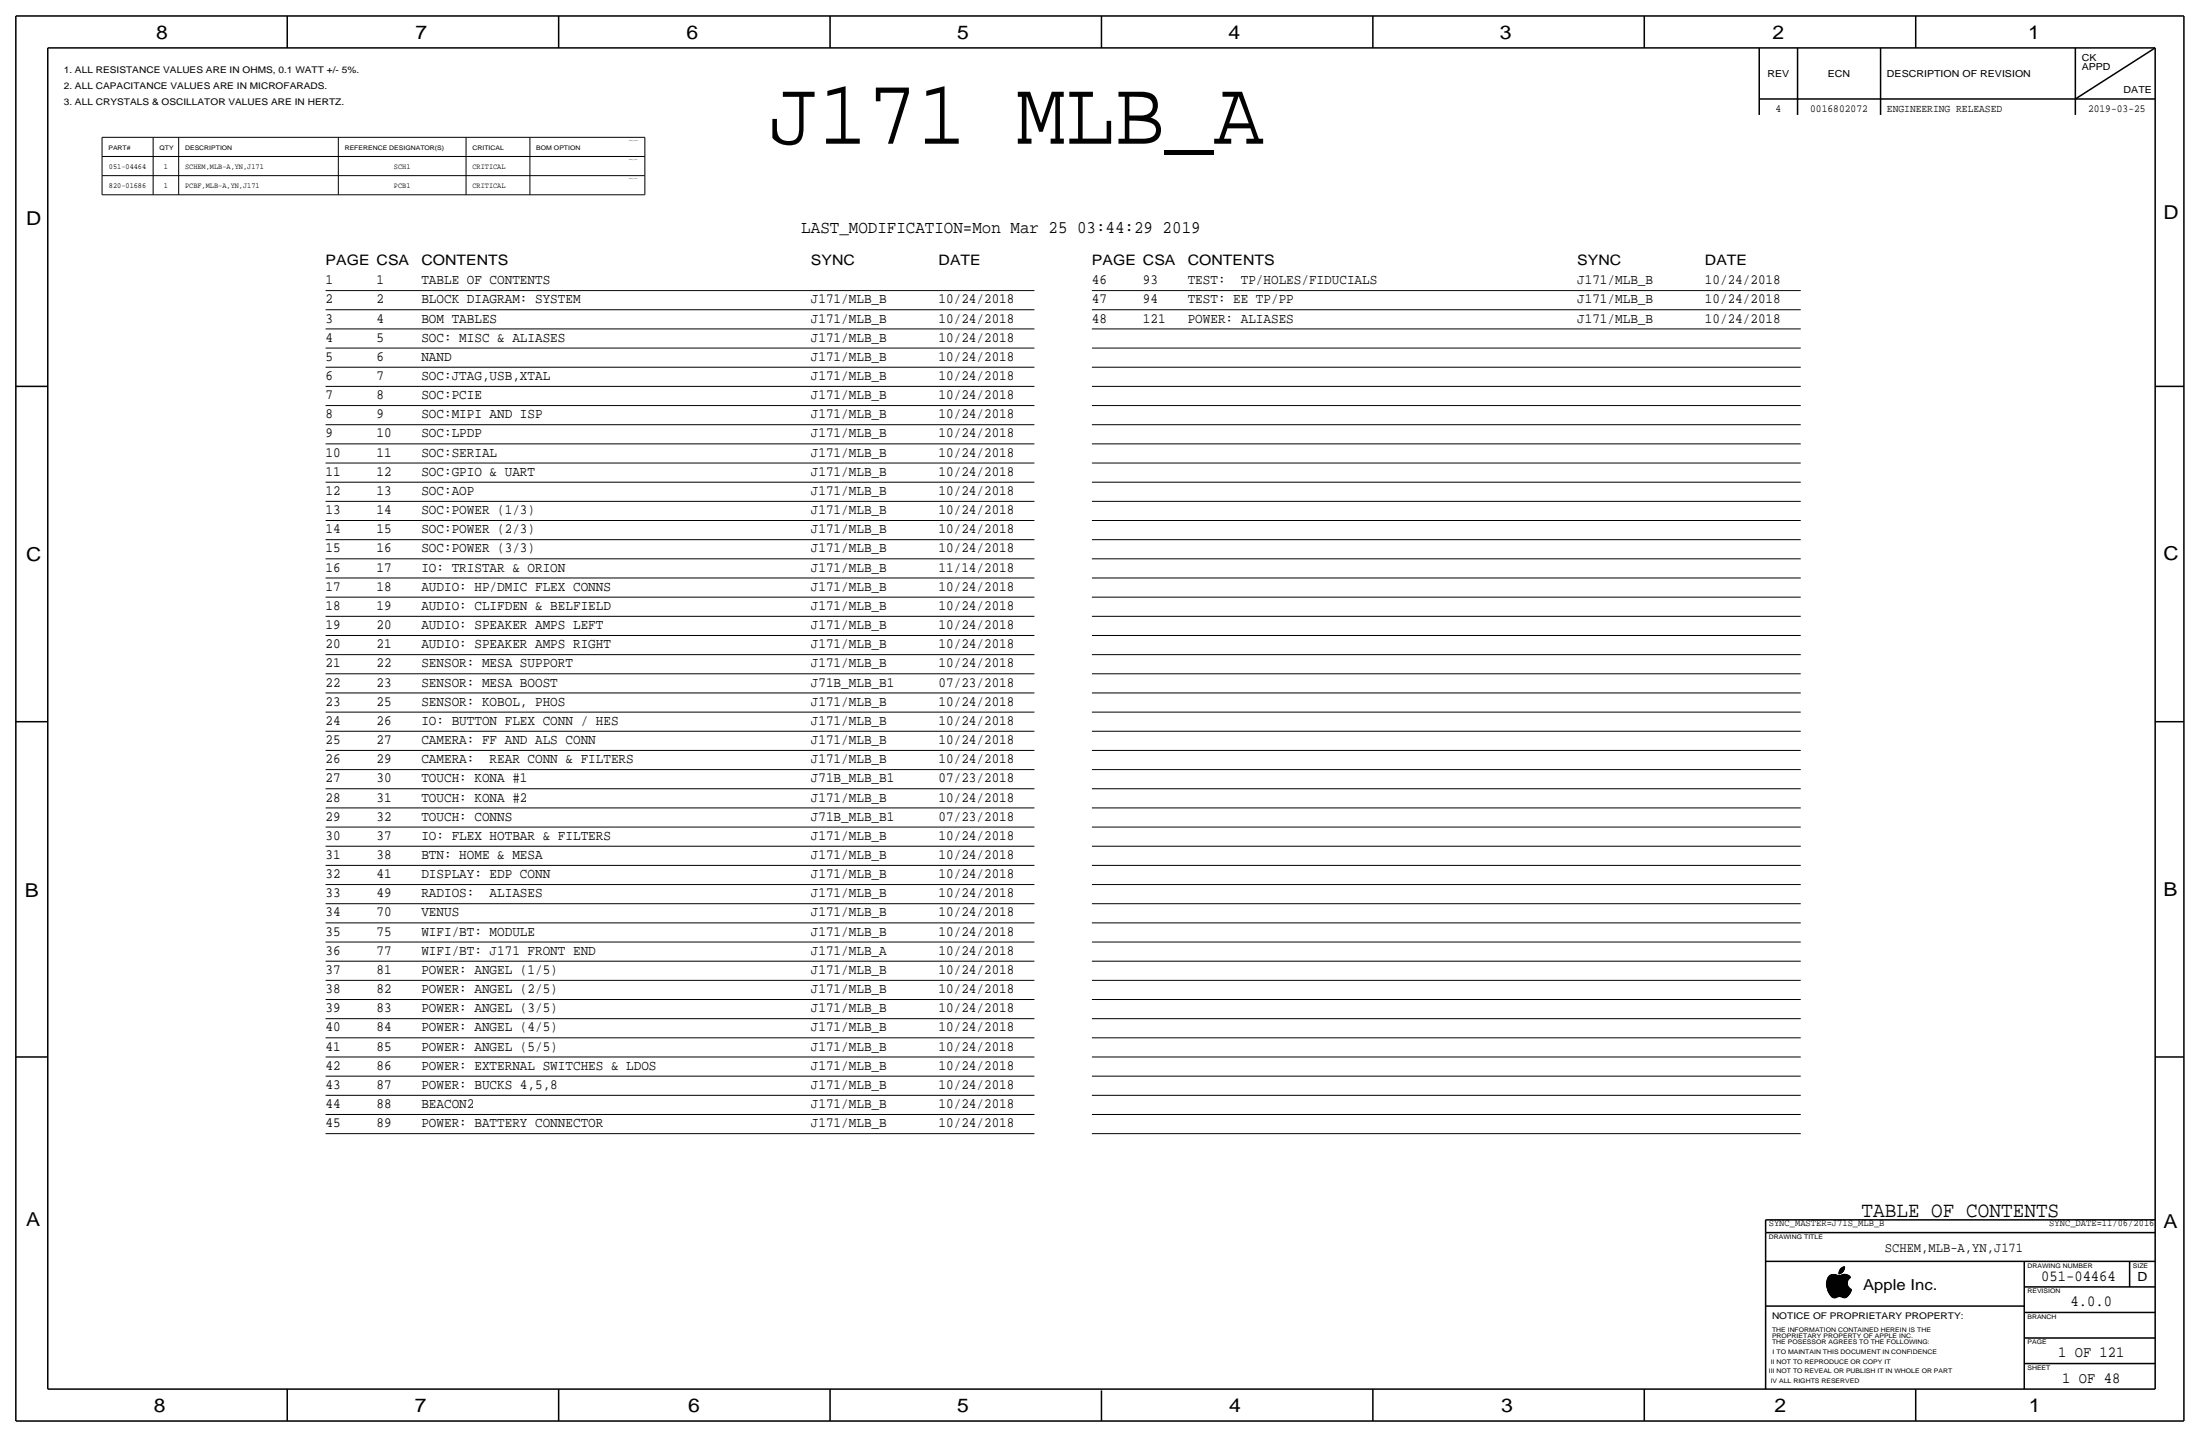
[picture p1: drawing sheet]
<svg xmlns="http://www.w3.org/2000/svg" width="875mm" height="572mm" viewBox="0 0 875 572" stroke-linecap="round" stroke-linejoin="round" font-family="sans-serif">
<g fill="none" stroke="#000" stroke-width=".6">
<path d="M6.3 6.4h862.3zM6.3 6.4v558.7zM19 19.1h838.2zM19 19.1v533.4zM114.2 6.4v12.7zM222.2 6.4v12.7zM330.1 6.4v12.7zM438.1 6.4v12.7zM546 6.4v12.7zM654 6.4v12.7zM699.7 19.1v26.6zM715 19.1v26.6z"/>
<path d="M748 19.1v26.6zM761.9 6.4v12.7zM825.4 19.1v26.6zM857.2 19.1v533.4zM868.6 6.4v558.7zM699.7 39.4h157.5zM825.4 39.4l31.8-20.3zM6.3 153.7h12.7zM857.2 153.7h11.4zM6.3 287h12.7zM857.2 287h11.4zM6.3 420.4h12.7z"/>
<path d="M857.2 420.4h11.4zM702.3 485.1v5.1zM702.3 485.1h154.9zM702.3 490.2h154.9zM702.3 490.2v62.3zM702.3 501.6h154.9zM702.3 519.4h102.8zM805.1 511.8h52.1zM805.1 501.6v50.9zM847 501.6v10.2zM805.1 532.1h52.1zM805.1 522h52.1z"/>
<path d="M19 552.5h838.2zM114.2 552.5v12.6zM222.2 552.5v12.6zM330.1 552.5v12.6zM438.1 553v12.1zM546 552.5v12.6zM654 552.5v12.6zM761.9 552.5v12.6zM805.1 542.3h52.1zM6.3 565.1h862.3z"/>
</g>
<g fill="none" stroke="#000" stroke-width=".4">
<path d="M40.6 54.6v7.6zM40.6 54.6h215.9zM60.9 54.6v7.6zM71.1 54.6v7.6zM134.6 54.6v7.6zM185.4 54.6v7.6zM210.8 54.6v7.6zM256.5 54.6v7.6zM40.6 69.9v7.6zM40.6 77.5h215.9zM40.6 62.2v7.7zM40.6 69.9h215.9z"/>
<path d="M40.6 62.2h215.9zM60.9 69.9v7.6zM60.9 62.2v7.7zM71.1 69.9v7.6zM71.1 62.2v7.7zM134.6 69.9v7.6zM134.6 62.2v7.7zM185.4 69.9v7.6zM185.4 62.2v7.7zM210.8 69.9v7.6zM210.8 62.2v7.7zM256.5 69.9v7.6z"/>
<path d="M256.5 62.2v7.7zM129.5 115.6h281.9zM434.3 115.6h281.9zM129.5 138.4h281.9zM129.5 130.8h281.9zM129.5 123.2h281.9zM434.3 138.4h281.9zM434.3 130.8h281.9zM434.3 123.2h281.9zM129.5 153.7h281.9zM129.5 146.1h281.9zM434.3 153.7h281.9z"/>
<path d="M434.3 146.1h281.9zM129.5 176.5h281.9zM129.5 168.9h281.9zM129.5 161.3h281.9zM434.3 176.5h281.9zM434.3 168.9h281.9zM434.3 161.3h281.9zM129.5 199.4h281.9zM129.5 191.8h281.9zM129.5 184.2h281.9zM434.3 199.4h281.9zM434.3 191.8h281.9z"/>
<path d="M434.3 184.2h281.9zM129.5 214.6h281.9zM129.5 207h281.9zM434.3 214.6h281.9zM434.3 207h281.9zM129.5 237.5h281.9zM129.5 229.9h281.9zM129.5 222.3h281.9zM434.3 237.5h281.9zM434.3 229.9h281.9zM434.3 222.3h281.9zM129.5 252.7h281.9z"/>
<path d="M129.5 245.1h281.9zM434.3 252.7h281.9zM434.3 245.1h281.9zM129.5 275.6h281.9zM129.5 268h281.9zM129.5 260.4h281.9zM434.3 275.6h281.9zM434.3 268h281.9zM434.3 260.4h281.9zM129.5 298.5h281.9zM129.5 290.8h281.9zM129.5 283.2h281.9z"/>
<path d="M434.3 298.5h281.9zM434.3 290.8h281.9zM434.3 283.2h281.9zM129.5 313.7h281.9zM129.5 306.1h281.9zM434.3 313.7h281.9zM434.3 306.1h281.9zM129.5 336.6h281.9zM129.5 328.9h281.9zM129.5 321.3h281.9zM434.3 336.6h281.9zM434.3 328.9h281.9z"/>
<path d="M434.3 321.3h281.9zM129.5 359.4h281.9zM129.5 351.8h281.9zM129.5 344.2h281.9zM434.3 359.4h281.9zM434.3 351.8h281.9zM434.3 344.2h281.9zM129.5 374.6h281.9zM129.5 367h281.9zM434.3 374.6h281.9zM434.3 367h281.9zM129.5 397.5h281.9z"/>
<path d="M129.5 389.9h281.9zM129.5 382.3h281.9zM434.3 397.5h281.9zM434.3 389.9h281.9zM434.3 382.3h281.9zM129.5 412.8h281.9zM129.5 405.1h281.9zM434.3 412.8h281.9zM434.3 405.1h281.9zM129.5 435.6h281.9zM129.5 428h281.9zM129.5 420.4h281.9z"/>
<path d="M434.3 435.6h281.9zM434.3 428h281.9zM434.3 420.4h281.9zM129.5 450.9h281.9zM129.5 443.2h281.9zM434.3 450.9h281.9zM434.3 443.2h281.9zM726.5 510.1h8.3zM726.5 510.4h8.2zM726.5 510.9h8.3zM726.5 511.4h8.5zM726.5 510.6h8.3z"/>
<path d="M726.5 510.8h8.3zM726.5 510.5h8.2zM726.5 510.3h8.2zM726.5 510.2h8.2zM726.5 511.3h8.4zM726.5 511.2h8.4zM726.5 511.1h8.3zM726.5 511h8.3zM726.5 510.7h8.3zM726.5 509.7h8.3zM726.5 509.9h8.3zM726.5 511.6h8.5z"/>
<path d="M726.5 511.5h8.5zM726.5 511.7h8.6zM726.5 510h8.3zM726.5 509.8h8.3zM726.5 511.8h8.7zM726.6 509.5h8.3zM726.6 509.6h8.3zM726.6 512h8.7zM726.6 512.1h8.8zM726.6 511.9h8.6zM726.6 509.2h8.4zM726.6 509.3h8.4z"/>
<path d="M726.6 512.2h8.9zM726.6 509.4h8.3zM726.7 509.1h8.3zM726.7 512.4h9zM726.7 512.3h8.9zM726.7 508.9h8.5zM726.7 512.5h9.1zM726.7 509h8.4zM726.7 512.6h9.3zM726.8 508.8h8.5zM726.8 512.8h9.6zM726.8 512.7h9.4z"/>
<path d="M726.8 508.6h8.6zM726.8 508.7h8.5zM726.8 512.9h9.6zM726.9 513.1h9.4zM726.9 513h9.5zM726.9 513.2h9.4zM726.9 508.5h8.6zM727 513.3h9.3zM727 508.4h8.6zM727 508.3h8.7zM727 513.4h9.2zM727 508.2h8.8z"/>
<path d="M727.1 513.5h9.1zM727.1 508.1h8.9zM727.2 513.6h9zM727.2 507.9h8.8zM727.2 513.7h8.9zM727.3 513.8h8.8zM727.3 507.8h8.6zM727.3 513.9h8.7zM727.3 514h8.7zM727.3 507.7h8.5zM727.4 514.1h8.5zM727.4 507.6h8.4z"/>
<path d="M727.5 514.2h8.4zM727.5 514.4h8.3zM727.5 507.5h8.2zM727.6 514.5h8.1zM727.6 507.4h7.9zM727.7 514.6h8zM727.7 514.7h7.9zM727.7 507.3h7.7zM727.8 514.8h7.7zM727.9 514.9h7.6zM727.9 507.2h3.1zM727.9 515h7.5z"/>
<path d="M728 515.1h7.3zM728 507.1h2.6zM728.1 515.2h7.1zM728.2 515.3h6.9zM728.2 507a5.2 5.2 0 0 0-.8 7.2 2.3 2.3 0 0 0 2.2 2l1-.3M728.3 515.4h6.7zM728.3 507h2.1zM728.4 515.5h6.5zM728.5 515.6h6.3zM728.6 515.7h2.5zM728.6 506.9h1.4zM728.7 515.8h2.1z"/>
<path d="M728.8 515.9h1.9zM728.9 516h1.6zM729.2 516.1h1zM731.4 506.6h.4zM731.4 506.4h.8zM731.4 506.5h.6zM731.4 506.3h1zM731.4 506.2h1.1zM731.4 506.1h1.3zM731.4 506h1.4zM731.5 505.9h1.4zM731.5 505.8h1.5z"/>
<path d="M731.5 505.7h1.6zM731.5 505.6h1.7zM731.6 505.5h1.6zM731.6 505.4h1.7zM731.7 505.3h1.6zM731.7 505.2h1.7zM731.8 505.1h1.7zM731.8 505h1.7zM731.9 504.9h1.6zM732 504.7h1.6zM732.1 504.6h1.5zM732.1 507.2h3.1z"/>
<path d="M732.2 515.7h2.5zM732.2 504.5h1.4zM732.3 504.4h1.4zM732.4 507.1h2.6zM732.4 504.3h1.3zM732.5 515.8h2.1zM732.5 504.2h1.2zM732.6 507a2.99 2.99 0 0 1 3.5 1.1 2.71 2.71 0 0 0-1.3 2.5 2.71 2.71 0 0 0 1.6 2.3 3.5 3.5 0 0 1-3.1 3.2l-1.5-.5-1.1 .3M732.6 507h2.2zM732.6 507l-1.2 .3-1.9-.4-1.3 .2M732.7 504.1h1zM732.7 515.9h1.8z"/>
<path d="M732.8 504h.9zM732.9 506.9h1.6zM732.9 516h1.4zM733 503.9h.7zM733.2 516.1h.8zM733.2 506.8h.9zM733.2 503.8h.5zM733.7 503.7a2.81 2.81 0 0 0-2.3 3 2.71 2.71 0 0 0 2.3-2.9"/>
</g>
<text font-size="36.8" x="305.8" y="57.2">J171 MLB_A</text>
<text font-size="8.6" x="740.4" y="483.9">TABLE OF CONTENTS</text>
<g font-size="7.6">
<text x="62.2" y="15.5">8</text>
<text x="165.3" y="15.5">7</text>
<text x="273" y="15.5">6</text>
<text x="380.7" y="15.5">5</text>
<text x="488.6" y="15.5">4</text>
<text x="596.6" y="15.5">3</text>
<text x="705.1" y="15.5">2</text>
<text x="806.7" y="15.5">1</text>
<text x="10.4" y="89.4">D</text>
<text x="860.5" y="87.1">D</text>
<text x="10.4" y="223.3">C</text>
<text x="860.5" y="222.8">C</text>
<text x="9.9" y="356.6">B</text>
<text x="860.5" y="356.4">B</text>
<text x="10.4" y="487.4">A</text>
<text x="860.5" y="488.2">A</text>
<text x="61.2" y="561.6">8</text>
<text x="165" y="561.6">7</text>
<text x="273.8" y="561.6">6</text>
<text x="380.7" y="561.6">5</text>
<text x="488.9" y="561.6">4</text>
<text x="597.1" y="561.6">3</text>
<text x="705.8" y="561.6">2</text>
<text x="806.9" y="561.6">1</text>
</g>
<text font-size="7.1" x="318.7" y="92.7">LAST_MODIFICATION=Mon Mar 25 03:44:29 2019</text>
<g font-size="6.2">
<text x="811.9" y="509.3">051-04464</text>
<text x="823.6" y="519.4">4.0.0</text>
<text x="818.6" y="539.8">1 OF 121</text>
<text x="820.3" y="549.9">1 OF 48</text>
</g>
<text font-size="6" x="741.1" y="512.9">Apple Inc.</text>
<g font-size="5.7">
<text x="129.5" y="105.4">PAGE CSA</text>
<text x="167.6" y="105.4">CONTENTS</text>
<text x="322.5" y="105.4">SYNC</text>
<text x="373.3" y="105.4">DATE</text>
<text x="434.3" y="105.4">PAGE CSA</text>
<text x="472.4" y="105.4">CONTENTS</text>
<text x="627.3" y="105.4">SYNC</text>
<text x="678.1" y="105.4">DATE</text>
</g>
<g font-size="5.6">
<text x="129.5" y="113">1</text>
<text x="149.8" y="113">1</text>
<text x="167.6" y="113">TABLE OF CONTENTS</text>
<text x="434.3" y="113">46</text>
<text x="454.6" y="113">93</text>
<text x="472.4" y="113">TEST:</text>
<text x="493.5" y="113">TP/HOLES/FIDUCIALS</text>
<text x="627.3" y="113">J171/MLB_B</text>
<text x="678.1" y="113">10/24/2018</text>
<text x="129.5" y="120.7">2</text>
<text x="149.8" y="120.7">2</text>
<text x="167.6" y="120.7">BLOCK DIAGRAM: SYSTEM</text>
<text x="322.5" y="120.7">J171/MLB_B</text>
<text x="373.3" y="120.7">10/24/2018</text>
<text x="434.3" y="120.7">47</text>
<text x="454.6" y="120.7">94</text>
<text x="472.4" y="120.7">TEST: EE TP/PP</text>
<text x="627.3" y="120.7">J171/MLB_B</text>
<text x="678.1" y="120.7">10/24/2018</text>
<text x="129.5" y="128.3">3</text>
<text x="149.8" y="128.3">4</text>
<text x="167.6" y="128.3">BOM TABLES</text>
<text x="322.5" y="128.3">J171/MLB_B</text>
<text x="373.3" y="128.3">10/24/2018</text>
<text x="434.3" y="128.3">48</text>
<text x="454.6" y="128.3">121</text>
<text x="472.4" y="128.3">POWER: ALIASES</text>
<text x="627.3" y="128.3">J171/MLB_B</text>
<text x="678.1" y="128.3">10/24/2018</text>
<text x="129.5" y="135.9">4</text>
<text x="149.8" y="135.9">5</text>
<text x="167.6" y="135.9">SOC: MISC &amp; ALIASES</text>
<text x="322.5" y="135.9">J171/MLB_B</text>
<text x="373.3" y="135.9">10/24/2018</text>
<text x="129.5" y="143.5">5</text>
<text x="149.8" y="143.5">6</text>
<text x="167.6" y="143.5">NAND</text>
<text x="322.5" y="143.5">J171/MLB_B</text>
<text x="373.3" y="143.5">10/24/2018</text>
<text x="129.5" y="151.1">6</text>
<text x="149.8" y="151.1">7</text>
<text x="167.6" y="151.1">SOC:JTAG,USB,XTAL</text>
<text x="322.5" y="151.1">J171/MLB_B</text>
<text x="373.3" y="151.1">10/24/2018</text>
<text x="129.5" y="158.8">7</text>
<text x="149.8" y="158.8">8</text>
<text x="167.6" y="158.8">SOC:PCIE</text>
<text x="322.5" y="158.8">J171/MLB_B</text>
<text x="373.3" y="158.8">10/24/2018</text>
<text x="129.5" y="166.4">8</text>
<text x="149.8" y="166.4">9</text>
<text x="167.6" y="166.4">SOC:MIPI AND ISP</text>
<text x="322.5" y="166.4">J171/MLB_B</text>
<text x="373.3" y="166.4">10/24/2018</text>
<text x="129.5" y="174">9</text>
<text x="149.8" y="174">10</text>
<text x="167.6" y="174">SOC:LPDP</text>
<text x="322.5" y="174">J171/MLB_B</text>
<text x="373.3" y="174">10/24/2018</text>
<text x="129.5" y="181.6">10</text>
<text x="149.8" y="181.6">11</text>
<text x="167.6" y="181.6">SOC:SERIAL</text>
<text x="322.5" y="181.6">J171/MLB_B</text>
<text x="373.3" y="181.6">10/24/2018</text>
<text x="129.5" y="189.2">11</text>
<text x="149.8" y="189.2">12</text>
<text x="167.6" y="189.2">SOC:GPIO &amp; UART</text>
<text x="322.5" y="189.2">J171/MLB_B</text>
<text x="373.3" y="189.2">10/24/2018</text>
<text x="129.5" y="196.9">12</text>
<text x="149.8" y="196.9">13</text>
<text x="167.6" y="196.8">SOC:AOP</text>
<text x="322.5" y="196.8">J171/MLB_B</text>
<text x="373.3" y="196.8">10/24/2018</text>
<text x="129.5" y="204.5">13</text>
<text x="149.8" y="204.5">14</text>
<text x="167.6" y="204.5">SOC:POWER (1/3)</text>
<text x="322.5" y="204.5">J171/MLB_B</text>
<text x="373.3" y="204.5">10/24/2018</text>
<text x="129.5" y="212.1">14</text>
<text x="149.8" y="212.1">15</text>
<text x="167.6" y="212.1">SOC:POWER (2/3)</text>
<text x="322.5" y="212.1">J171/MLB_B</text>
<text x="373.3" y="212.1">10/24/2018</text>
<text x="129.5" y="219.7">15</text>
<text x="149.8" y="219.7">16</text>
<text x="167.6" y="219.7">SOC:POWER (3/3)</text>
<text x="322.5" y="219.7">J171/MLB_B</text>
<text x="373.3" y="219.7">10/24/2018</text>
<text x="129.5" y="227.3">16</text>
<text x="149.8" y="227.3">17</text>
<text x="167.6" y="227.3">IO: TRISTAR &amp; ORION</text>
<text x="322.5" y="227.3">J171/MLB_B</text>
<text x="373.3" y="227.3">11/14/2018</text>
<text x="129.5" y="234.9">17</text>
<text x="149.8" y="234.9">18</text>
<text x="167.6" y="234.9">AUDIO: HP/DMIC FLEX CONNS</text>
<text x="322.5" y="235">J171/MLB_B</text>
<text x="373.3" y="234.9">10/24/2018</text>
<text x="129.5" y="242.6">18</text>
<text x="149.8" y="242.6">19</text>
<text x="167.6" y="242.6">AUDIO: CLIFDEN &amp; BELFIELD</text>
<text x="322.5" y="242.6">J171/MLB_B</text>
<text x="373.3" y="242.6">10/24/2018</text>
<text x="129.5" y="250.2">19</text>
<text x="149.8" y="250.2">20</text>
<text x="167.6" y="250.2">AUDIO: SPEAKER AMPS LEFT</text>
<text x="322.5" y="250.2">J171/MLB_B</text>
<text x="373.3" y="250.2">10/24/2018</text>
<text x="129.5" y="257.8">20</text>
<text x="149.8" y="257.8">21</text>
<text x="167.6" y="257.8">AUDIO: SPEAKER AMPS RIGHT</text>
<text x="322.5" y="257.8">J171/MLB_B</text>
<text x="373.3" y="257.8">10/24/2018</text>
<text x="129.5" y="265.4">21</text>
<text x="149.8" y="265.4">22</text>
<text x="167.6" y="265.4">SENSOR: MESA SUPPORT</text>
<text x="322.5" y="265.4">J171/MLB_B</text>
<text x="373.3" y="265.4">10/24/2018</text>
<text x="129.5" y="273">22</text>
<text x="149.8" y="273.1">23</text>
<text x="167.6" y="273">SENSOR: MESA BOOST</text>
<text x="322.5" y="273">J71B_MLB_B1</text>
<text x="373.3" y="273.1">07/23/2018</text>
<text x="129.5" y="280.7">23</text>
<text x="149.8" y="280.7">25</text>
<text x="167.6" y="280.7">SENSOR: KOBOL, PHOS</text>
<text x="322.5" y="280.7">J171/MLB_B</text>
<text x="373.3" y="280.7">10/24/2018</text>
<text x="129.5" y="288.3">24</text>
<text x="149.8" y="288.3">26</text>
<text x="167.6" y="288.3">IO: BUTTON FLEX CONN / HES</text>
<text x="322.5" y="288.3">J171/MLB_B</text>
<text x="373.3" y="288.3">10/24/2018</text>
<text x="129.5" y="295.9">25</text>
<text x="149.8" y="295.9">27</text>
<text x="167.6" y="295.9">CAMERA: FF AND ALS CONN</text>
<text x="322.5" y="295.9">J171/MLB_B</text>
<text x="373.3" y="295.9">10/24/2018</text>
<text x="129.5" y="303.5">26</text>
<text x="149.8" y="303.5">29</text>
<text x="167.6" y="303.5">CAMERA:</text>
<text x="194.7" y="303.5">REAR CONN &amp; FILTERS</text>
<text x="322.5" y="303.5">J171/MLB_B</text>
<text x="373.3" y="303.5">10/24/2018</text>
<text x="129.5" y="311.2">27</text>
<text x="149.8" y="311.1">30</text>
<text x="167.6" y="311.2">TOUCH: KONA #1</text>
<text x="322.5" y="311.1">J71B_MLB_B1</text>
<text x="373.3" y="311.1">07/23/2018</text>
<text x="129.5" y="318.8">28</text>
<text x="149.8" y="318.8">31</text>
<text x="167.6" y="318.8">TOUCH: KONA #2</text>
<text x="322.5" y="318.8">J171/MLB_B</text>
<text x="373.3" y="318.8">10/24/2018</text>
<text x="129.5" y="326.4">29</text>
<text x="149.8" y="326.4">32</text>
<text x="167.6" y="326.4">TOUCH: CONNS</text>
<text x="322.5" y="326.4">J71B_MLB_B1</text>
<text x="373.3" y="326.4">07/23/2018</text>
<text x="129.5" y="334">30</text>
<text x="149.8" y="334">37</text>
<text x="167.6" y="334">IO: FLEX HOTBAR &amp; FILTERS</text>
<text x="322.5" y="334">J171/MLB_B</text>
<text x="373.3" y="334">10/24/2018</text>
<text x="129.5" y="341.6">31</text>
<text x="149.8" y="341.6">38</text>
<text x="167.6" y="341.6">BTN: HOME &amp; MESA</text>
<text x="322.5" y="341.6">J171/MLB_B</text>
<text x="373.3" y="341.6">10/24/2018</text>
<text x="129.5" y="349.2">32</text>
<text x="149.8" y="349.2">41</text>
<text x="167.6" y="349.2">DISPLAY: EDP CONN</text>
<text x="322.5" y="349.2">J171/MLB_B</text>
<text x="373.3" y="349.2">10/24/2018</text>
<text x="129.5" y="356.9">33</text>
<text x="149.8" y="356.9">49</text>
<text x="167.6" y="356.9">RADIOS:</text>
<text x="194.7" y="356.9">ALIASES</text>
<text x="322.5" y="356.9">J171/MLB_B</text>
<text x="373.3" y="356.9">10/24/2018</text>
<text x="129.5" y="364.5">34</text>
<text x="149.8" y="364.5">70</text>
<text x="167.6" y="364.5">VENUS</text>
<text x="322.5" y="364.5">J171/MLB_B</text>
<text x="373.3" y="364.5">10/24/2018</text>
<text x="129.5" y="372.1">35</text>
<text x="149.8" y="372.1">75</text>
<text x="167.6" y="372.1">WIFI/BT: MODULE</text>
<text x="322.5" y="372.1">J171/MLB_B</text>
<text x="373.3" y="372.1">10/24/2018</text>
<text x="129.5" y="379.7">36</text>
<text x="149.8" y="379.7">77</text>
<text x="167.6" y="379.7">WIFI/BT: J171 FRONT END</text>
<text x="322.5" y="379.7">J171/MLB_A</text>
<text x="373.3" y="379.7">10/24/2018</text>
<text x="129.5" y="387.3">37</text>
<text x="149.8" y="387.3">81</text>
<text x="167.6" y="387.4">POWER: ANGEL (1/5)</text>
<text x="322.5" y="387.3">J171/MLB_B</text>
<text x="373.3" y="387.3">10/24/2018</text>
<text x="129.5" y="395">38</text>
<text x="149.8" y="395">82</text>
<text x="167.6" y="395">POWER: ANGEL (2/5)</text>
<text x="322.5" y="395">J171/MLB_B</text>
<text x="373.3" y="395">10/24/2018</text>
<text x="129.5" y="402.6">39</text>
<text x="149.8" y="402.6">83</text>
<text x="167.6" y="402.6">POWER: ANGEL (3/5)</text>
<text x="322.5" y="402.6">J171/MLB_B</text>
<text x="373.3" y="402.6">10/24/2018</text>
<text x="129.5" y="410.2">40</text>
<text x="149.8" y="410.2">84</text>
<text x="167.6" y="410.2">POWER: ANGEL (4/5)</text>
<text x="322.5" y="410.2">J171/MLB_B</text>
<text x="373.3" y="410.2">10/24/2018</text>
<text x="129.5" y="417.8">41</text>
<text x="149.8" y="417.8">85</text>
<text x="167.6" y="417.8">POWER: ANGEL (5/5)</text>
<text x="322.5" y="417.8">J171/MLB_B</text>
<text x="373.3" y="417.8">10/24/2018</text>
<text x="129.5" y="425.4">42</text>
<text x="149.8" y="425.4">86</text>
<text x="167.6" y="425.4">POWER: EXTERNAL SWITCHES &amp; LDOS</text>
<text x="322.5" y="425.4">J171/MLB_B</text>
<text x="373.3" y="425.4">10/24/2018</text>
<text x="129.5" y="433.1">43</text>
<text x="149.8" y="433.1">87</text>
<text x="167.6" y="433.1">POWER: BUCKS 4,5,8</text>
<text x="322.5" y="433.1">J171/MLB_B</text>
<text x="373.3" y="433.1">10/24/2018</text>
<text x="129.5" y="440.7">44</text>
<text x="149.8" y="440.7">88</text>
<text x="167.6" y="440.7">BEACON2</text>
<text x="322.5" y="440.7">J171/MLB_B</text>
<text x="373.3" y="440.7">10/24/2018</text>
<text x="129.5" y="448.3">45</text>
<text x="149.8" y="448.3">89</text>
<text x="167.6" y="448.3">POWER: BATTERY CONNECTOR</text>
<text x="322.5" y="448.3">J171/MLB_B</text>
<text x="373.3" y="448.3">10/24/2018</text>
</g>
<text font-size="5.4" x="749.7" y="497.8">SCHEM,MLB-A,YN,J171</text>
<text font-size="5" x="850.1" y="509.3">D</text>
<g font-size="4.3">
<text x="706.2" y="44.5">4</text>
<text x="720" y="44.5">0016802072</text>
<text x="750.5" y="44.5">ENGINEERING RELEASED</text>
<text x="830.5" y="44.5">2019-03-25</text>
</g>
<g font-size="3.9">
<text x="703.5" y="487.7">SYNC_MASTER=J71S_MLB_B</text>
<text x="815.1" y="487.7">SYNC_DATE=11/06/2016</text>
</g>
<g font-size="3.8">
<text x="828" y="24.1">CK</text>
<text x="828" y="27.9">APPD</text>
<text x="703" y="30.5">REV</text>
<text x="727" y="30.5">ECN</text>
<text x="750.5" y="30.5">DESCRIPTION OF REVISION</text>
<text x="844.7" y="36.8">DATE</text>
</g>
<g font-size="3.7">
<text x="25.3" y="29.2">1. ALL RESISTANCE VALUES ARE IN OHMS, 0.1 WATT +/- 5%.</text>
<text x="25.3" y="35.6">2. ALL CAPACITANCE VALUES ARE IN MICROFARADS.</text>
<text x="25.3" y="41.9">3. ALL CRYSTALS &amp; OSCILLATOR VALUES ARE IN HERTZ.</text>
<text x="704.8" y="524.5">NOTICE OF PROPRIETARY PROPERTY:</text>
</g>
<g font-size="3.1">
<text x="43.3" y="67.3">051-04464</text>
<text x="65.2" y="67.3">1</text>
<text x="73.6" y="67.3">SCHEM,MLB-A,YN,J171</text>
<text x="156.7" y="67.3">SCH1</text>
<text x="187.9" y="67.3">CRITICAL</text>
<text x="43.3" y="74.9">820-01686</text>
<text x="65.2" y="74.9">1</text>
<text x="73.6" y="74.9">PCBF,MLB-A,YN,J171</text>
<text x="156.7" y="74.9">PCB1</text>
<text x="187.9" y="74.9">CRITICAL</text>
</g>
<g font-size="2.5">
<text x="43.1" y="59.7">PART#</text>
<text x="63.4" y="59.7">QTY</text>
<text x="73.6" y="59.7">DESCRIPTION</text>
<text x="137.1" y="59.7">REFERENCE DESIGNATOR(S)</text>
<text x="187.9" y="59.7">CRITICAL</text>
<text x="213.3" y="59.7">BOM OPTION</text>
<text x="703.5" y="492.8">DRAWING TITLE</text>
<text x="806.4" y="504.2">DRAWING NUMBER</text>
<text x="848.3" y="504.2">SIZE</text>
<text x="806.4" y="514.4">REVISION</text>
<text x="806.4" y="524.5">BRANCH</text>
<text x="704.8" y="532.1">PROPRIETARY PROPERTY OF APPLE INC.</text>
<text x="704.8" y="529.6">THE INFORMATION CONTAINED HEREIN IS THE</text>
<text x="704.8" y="534.7">THE POSESSOR AGREES TO THE FOLLOWING:</text>
<text x="705.1" y="538.5">I TO MAINTAIN THIS DOCUMENT IN CONFIDENCE</text>
<text x="806.4" y="534.7">PAGE</text>
<text x="704.3" y="542.3">II NOT TO REPRODUCE OR COPY IT</text>
<text x="806.4" y="544.8">SHEET</text>
<text x="703.5" y="546.1">III NOT TO REVEAL OR PUBLISH IT IN WHOLE OR PART</text>
<text x="704.3" y="549.9">IV ALL RIGHTS RESERVED</text>
</g>
<g font-size=".4">
<text x="250.1" y="55.9">TABLE_5_HEAD</text>
<text x="250.1" y="63.5">TABLE_5_ITEM</text>
<text x="250.1" y="71.1">TABLE_5_ITEM</text>
</g>
</svg>
